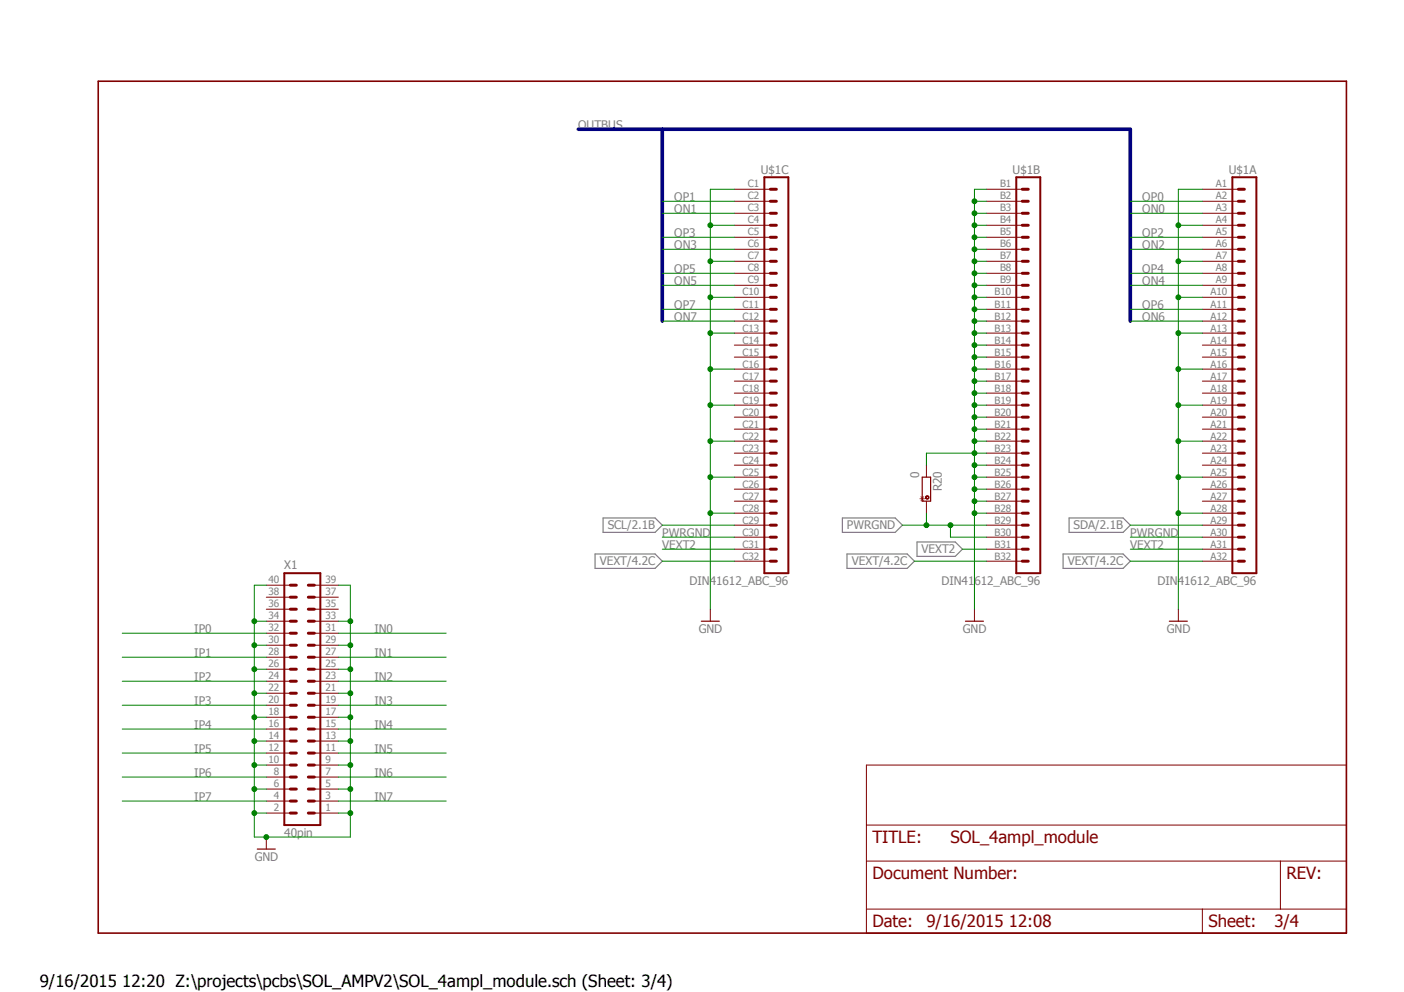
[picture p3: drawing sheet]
<svg xmlns="http://www.w3.org/2000/svg" width="297mm" height="210mm" viewBox="0 0 297 210" stroke-linecap="round" stroke-linejoin="round" font-family="sans-serif">
<path d="M20.3 16.8l264.9 181.2M285.2 16.8l-264.9 181.2" fill="none" stroke="#fff" stroke-width=".21"/>
<path d="M125.9 117.2h12.7l1.5 1.5-1.5 1.6h-12.7zM127.6 109.6h11l1.5 1.5-1.5 1.5h-11zM178.2 109.6h11.2l1.5 1.5-1.5 1.5h-11.2zM179.2 117.2h12.7l1.6 1.5-1.6 1.6h-12.7zM194 114.7h8.1l1.5 1.5-1.5 1.5h-8.1zM224.9 117.2h12.7l1.5 1.5-1.5 1.6h-12.7zM226.2 109.6h11.4l1.5 1.5-1.5 1.5h-11.4z" fill="none" stroke="#808080" stroke-width=".25"/>
<path d="M161.7 37.5h5.1v83.8h-5.1zM215 37.5h5.1v83.8h-5.1zM260.7 37.5h5.1v83.8h-5.1zM60.2 121.3h7.6v53.3h-7.6z" fill="none" stroke="#800000" stroke-width=".42"/>
<g fill="none" stroke="#800000" stroke-width=".63">
<path d="M163 57.8h1.2M163 55.3h1.2M163 52.7h1.2M163 50.2h1.2M163 47.7h1.2M163 45.1h1.2M163 42.6h1.2M163 40h1.2M216.3 57.8h1.2M216.3 55.3h1.2M216.3 52.7h1.2M216.3 50.2h1.2"/>
<path d="M216.3 47.7h1.2M216.3 45.1h1.2M216.3 42.6h1.2M216.3 40h1.2M262 57.8h1.3M262 55.3h1.3M262 52.7h1.3M262 50.2h1.3M262 47.7h1.3M262 45.1h1.3M262 42.6h1.3M262 40h1.3"/>
<path d="M163 78.1h1.2M163 75.6h1.2M163 73h1.2M163 70.5h1.2M163 67.9h1.2M163 65.4h1.2M163 62.9h1.2M163 60.4h1.2M216.3 78.1h1.2M216.3 75.6h1.2M216.3 73h1.2M216.3 70.5h1.2"/>
<path d="M216.3 67.9h1.2M216.3 65.4h1.2M216.3 62.9h1.2M216.3 60.4h1.2M262 78.1h1.3M262 75.6h1.3M262 73h1.3M262 70.5h1.3M262 67.9h1.3M262 65.4h1.3M262 62.9h1.3M262 60.4h1.3"/>
<path d="M163 98.4h1.2M163 95.9h1.2M163 93.3h1.2M163 90.8h1.2M163 88.3h1.2M163 85.7h1.2M163 83.2h1.2M163 80.6h1.2M216.3 98.4h1.2M216.3 95.9h1.2M216.3 93.3h1.2M216.3 90.8h1.2"/>
<path d="M216.3 88.3h1.2M216.3 85.7h1.2M216.3 83.2h1.2M216.3 80.6h1.2M262 98.4h1.3M262 95.9h1.3M262 93.3h1.3M262 90.8h1.3M262 88.3h1.3M262 85.7h1.3M262 83.2h1.3M262 80.6h1.3"/>
<path d="M163 118.7h1.2M163 116.2h1.2M163 113.7h1.2M163 111.1h1.2M163 108.6h1.2M163 106h1.2M163 103.5h1.2M163 101h1.2M216.3 118.7h1.2M216.3 116.2h1.2M216.3 113.7h1.2M216.3 111.1h1.2"/>
<path d="M216.3 108.6h1.2M216.3 106h1.2M216.3 103.5h1.2M216.3 101h1.2M262 118.7h1.3M262 116.2h1.3M262 113.7h1.3M262 111.1h1.3M262 108.6h1.3M262 106h1.3M262 103.5h1.3M262 101h1.3"/>
<path d="M61.4 139.1h1.3M61.4 136.5h1.3M61.4 134h1.3M61.4 131.4h1.3M61.4 128.9h1.3M61.4 126.4h1.3M61.4 123.8h1.3M65.2 139.1h1.3M65.2 136.5h1.3M65.2 134h1.3M65.2 131.4h1.3M65.2 128.9h1.3"/>
<path d="M65.2 126.4h1.3M65.2 123.8h1.3M61.4 159.3h1.3M61.4 156.8h1.3M61.4 154.3h1.3M61.4 151.8h1.3M61.4 149.2h1.3M61.4 146.7h1.3M61.4 144.1h1.3M61.4 141.6h1.3M65.2 159.3h1.3M65.2 156.8h1.3"/>
<path d="M65.2 154.3h1.3M65.2 151.8h1.3M65.2 149.2h1.3M65.2 146.7h1.3M65.2 144.1h1.3M65.2 141.6h1.3M61.4 161.9h1.3M61.4 164.4h1.3M61.4 167h1.3M61.4 169.5h1.3M61.4 172h1.3M65.2 161.9h1.3"/>
<path d="M65.2 164.4h1.3M65.2 167h1.3M65.2 169.5h1.3M65.2 172h1.3"/>
</g>
<g fill="none" stroke="#800000" stroke-width=".21">
<path d="M155.4 40h7.6M155.4 42.6h7.6M155.4 45.1h7.6M155.4 47.7h7.6M155.4 50.2h7.6M155.4 52.7h7.6M155.4 55.3h7.6M155.4 57.8h7.6M208.7 40h7.6M208.7 42.6h7.6M208.7 45.1h7.6M208.7 47.7h7.6"/>
<path d="M208.7 50.2h7.6M208.7 52.7h7.6M208.7 55.3h7.6M208.7 57.8h7.6M254.4 40h7.6M254.4 42.6h7.6M254.4 45.1h7.6M254.4 47.7h7.6M254.4 50.2h7.6M254.4 52.7h7.6M254.4 55.3h7.6M254.4 57.8h7.6"/>
<path d="M155.4 60.4h7.6M155.4 62.9h7.6M155.4 65.4h7.6M155.4 67.9h7.6M155.4 70.5h7.6M155.4 73h7.6M155.4 75.6h7.6M155.4 78.1h7.6M208.7 60.4h7.6M208.7 62.9h7.6M208.7 65.4h7.6M208.7 67.9h7.6"/>
<path d="M208.7 70.5h7.6M208.7 73h7.6M208.7 75.6h7.6M208.7 78.1h7.6M254.4 60.4h7.6M254.4 62.9h7.6M254.4 65.4h7.6M254.4 67.9h7.6M254.4 70.5h7.6M254.4 73h7.6M254.4 75.6h7.6M254.4 78.1h7.6"/>
<path d="M155.4 80.6h7.6M155.4 83.2h7.6M155.4 85.7h7.6M155.4 88.3h7.6M155.4 90.8h7.6M155.4 93.3h7.6M155.4 95.9h7.6M155.4 98.4h7.6M208.7 80.6h7.6M208.7 83.2h7.6M208.7 85.7h7.6M208.7 88.3h7.6"/>
<path d="M208.7 90.8h7.6M208.7 93.3h7.6M208.7 95.9h7.6M208.7 98.4h7.6M254.4 80.6h7.6M254.4 83.2h7.6M254.4 85.7h7.6M254.4 88.3h7.6M254.4 90.8h7.6M254.4 93.3h7.6M254.4 95.9h7.6M254.4 98.4h7.6"/>
<path d="M155.4 101h7.6M155.4 103.5h7.6M155.4 106h7.6M155.4 108.6h7.6M155.4 111.1h7.6M155.4 113.7h7.6M155.4 116.2h7.6M155.4 118.7h7.6M208.7 101h7.6M208.7 103.5h7.6M208.7 106h7.6M208.7 108.6h7.6"/>
<path d="M208.7 111.1h7.6M208.7 113.7h7.6M208.7 116.2h7.6M208.7 118.7h7.6M254.4 101h7.6M254.4 103.5h7.6M254.4 106h7.6M254.4 108.6h7.6M254.4 111.1h7.6M254.4 113.7h7.6M254.4 116.2h7.6M254.4 118.7h7.6"/>
<path d="M56.3 139.1h5.1M56.3 136.5h5.1M56.3 134h5.1M56.3 131.4h5.1M56.3 128.9h5.1M56.3 126.4h5.1M56.3 123.8h5.1M66.5 139.1h5.1M66.5 136.5h5.1M66.5 134h5.1M66.5 131.4h5.1M66.5 128.9h5.1"/>
<path d="M66.5 126.4h5.1M66.5 123.8h5.1M150.3 128.9v2.5M206.2 128.9v2.5M249.3 128.9v2.5M56.3 159.3h5.1M56.3 156.8h5.1M56.3 154.3h5.1M56.3 151.8h5.1M56.3 149.2h5.1M56.3 146.7h5.1M56.3 144.1h5.1"/>
<path d="M56.3 141.6h5.1M66.5 159.3h5.1M66.5 156.8h5.1M66.5 154.3h5.1M66.5 151.8h5.1M66.5 149.2h5.1M66.5 146.7h5.1M66.5 144.1h5.1M66.5 141.6h5.1M56.3 172h5.1M56.3 169.5h5.1M56.3 167h5.1"/>
<path d="M56.3 164.4h5.1M56.3 161.9h5.1M56.3 177.1v2.6M66.5 172h5.1M66.5 169.5h5.1M66.5 167h5.1M66.5 164.4h5.1M66.5 161.9h5.1M183.3 161.9h101.6v35.5h-101.6zM183.3 174.6h101.6M183.3 182.2h101.6M183.3 192.4h101.6"/>
<path d="M254.4 192.4v5M270.9 182.2v10.2"/>
</g>
<path d="M20.8 17.2h264.1v180.2h-264.1z" fill="none" stroke="#800000" stroke-width=".34"/>
<path d="M195.1 101h1.8v5h-1.8zM148.4 131.4h3.8M204.3 131.4h3.8M247.4 131.4h3.8M54.4 179.7h3.8" fill="none" stroke="#800000" stroke-width=".25"/>
<path d="M195.9 105l.1-.1 .5 .1v.5l-.5 .1-.2-.3 .3-.3 .3 .1v.3l-.3 .1-.3-.2z" fill-rule="evenodd" fill="#800000"/>
<path d="M196 98.4v2.6M195.9 105l.1-.1 .5 .1v.5l-.5 .1-.2-.3 .3-.3 .3 .1v.3l-.3 .1-.3-.2zM196 106v2.6" fill="none" stroke="#800000" stroke-width=".21"/>
<path d="M122.3 27.3h116.8v40.6M140.1 27.3v40.6" fill="none" stroke="#000080" stroke-width=".76"/>
<path d="M53.8 172h2.5" fill="none" stroke="#008000" stroke-width=".21"/>
<circle cx="53.8" cy="172" r=".51" fill="#008000"/>
<g fill="none" stroke="#008000" stroke-width=".21">
<path d="M56.3 123.8h-2.5v53.3h20.3v-53.3h-2.5M53.8 167h2.5"/>
<circle cx="53.8" cy="172" r=".51"/>
</g>
<circle cx="53.8" cy="167" r=".51" fill="#008000"/>
<g fill="none" stroke="#008000" stroke-width=".21">
<path d="M53.8 161.9h2.5"/>
<circle cx="53.8" cy="167" r=".51"/>
</g>
<circle cx="53.8" cy="161.9" r=".51" fill="#008000"/>
<g fill="none" stroke="#008000" stroke-width=".21">
<path d="M53.8 156.8h2.5"/>
<circle cx="53.8" cy="161.9" r=".51"/>
</g>
<circle cx="53.8" cy="156.8" r=".51" fill="#008000"/>
<g fill="none" stroke="#008000" stroke-width=".21">
<path d="M53.8 151.8h2.5"/>
<circle cx="53.8" cy="156.8" r=".51"/>
</g>
<circle cx="53.8" cy="151.8" r=".51" fill="#008000"/>
<g fill="none" stroke="#008000" stroke-width=".21">
<path d="M53.8 146.7h2.5"/>
<circle cx="53.8" cy="151.8" r=".51"/>
</g>
<circle cx="53.8" cy="146.7" r=".51" fill="#008000"/>
<g fill="none" stroke="#008000" stroke-width=".21">
<path d="M53.8 141.6h2.5"/>
<circle cx="53.8" cy="146.7" r=".51"/>
</g>
<circle cx="53.8" cy="141.6" r=".51" fill="#008000"/>
<g fill="none" stroke="#008000" stroke-width=".21">
<path d="M53.8 136.5h2.5"/>
<circle cx="53.8" cy="141.6" r=".51"/>
</g>
<circle cx="53.8" cy="136.5" r=".51" fill="#008000"/>
<g fill="none" stroke="#008000" stroke-width=".21">
<path d="M53.8 131.4h2.5"/>
<circle cx="53.8" cy="136.5" r=".51"/>
</g>
<circle cx="53.8" cy="131.4" r=".51" fill="#008000"/>
<g fill="none" stroke="#008000" stroke-width=".21">
<path d="M71.6 131.4h2.5"/>
<circle cx="53.8" cy="131.4" r=".51"/>
</g>
<circle cx="74.1" cy="131.4" r=".51" fill="#008000"/>
<g fill="none" stroke="#008000" stroke-width=".21">
<path d="M71.6 136.5h2.5"/>
<circle cx="74.1" cy="131.4" r=".51"/>
</g>
<circle cx="74.1" cy="136.5" r=".51" fill="#008000"/>
<g fill="none" stroke="#008000" stroke-width=".21">
<path d="M71.6 141.6h2.5"/>
<circle cx="74.1" cy="136.5" r=".51"/>
</g>
<circle cx="74.1" cy="141.6" r=".51" fill="#008000"/>
<g fill="none" stroke="#008000" stroke-width=".21">
<path d="M71.6 146.7h2.5"/>
<circle cx="74.1" cy="141.6" r=".51"/>
</g>
<circle cx="74.1" cy="146.7" r=".51" fill="#008000"/>
<g fill="none" stroke="#008000" stroke-width=".21">
<path d="M71.6 151.8h2.5"/>
<circle cx="74.1" cy="146.7" r=".51"/>
</g>
<circle cx="74.1" cy="151.8" r=".51" fill="#008000"/>
<g fill="none" stroke="#008000" stroke-width=".21">
<path d="M71.6 156.8h2.5"/>
<circle cx="74.1" cy="151.8" r=".51"/>
</g>
<circle cx="74.1" cy="156.8" r=".51" fill="#008000"/>
<g fill="none" stroke="#008000" stroke-width=".21">
<path d="M71.6 161.9h2.5"/>
<circle cx="74.1" cy="156.8" r=".51"/>
</g>
<circle cx="74.1" cy="161.9" r=".51" fill="#008000"/>
<g fill="none" stroke="#008000" stroke-width=".21">
<path d="M71.6 167h2.5"/>
<circle cx="74.1" cy="161.9" r=".51"/>
</g>
<circle cx="74.1" cy="167" r=".51" fill="#008000"/>
<g fill="none" stroke="#008000" stroke-width=".21">
<path d="M71.6 172h2.5"/>
<circle cx="74.1" cy="167" r=".51"/>
</g>
<circle cx="74.1" cy="172" r=".51" fill="#008000"/>
<circle cx="74.1" cy="172" r=".51" fill="none" stroke="#008000" stroke-width=".21"/>
<circle cx="56.3" cy="177.1" r=".51" fill="#008000"/>
<g fill="none" stroke="#008000" stroke-width=".21">
<path d="M208.7 40h-2.5v88.9M206.2 108.6h2.5"/>
<circle cx="56.3" cy="177.1" r=".51"/>
</g>
<circle cx="206.2" cy="108.6" r=".51" fill="#008000"/>
<g fill="none" stroke="#008000" stroke-width=".21">
<path d="M206.2 106h2.5"/>
<circle cx="206.2" cy="108.6" r=".51"/>
</g>
<circle cx="206.2" cy="106" r=".51" fill="#008000"/>
<g fill="none" stroke="#008000" stroke-width=".21">
<path d="M206.2 103.5h2.5"/>
<circle cx="206.2" cy="106" r=".51"/>
</g>
<circle cx="206.2" cy="103.5" r=".51" fill="#008000"/>
<g fill="none" stroke="#008000" stroke-width=".21">
<path d="M206.2 42.6h2.5"/>
<circle cx="206.2" cy="103.5" r=".51"/>
</g>
<circle cx="206.2" cy="42.6" r=".51" fill="#008000"/>
<g fill="none" stroke="#008000" stroke-width=".21">
<path d="M206.2 45.1h2.5"/>
<circle cx="206.2" cy="42.6" r=".51"/>
</g>
<circle cx="206.2" cy="45.1" r=".51" fill="#008000"/>
<g fill="none" stroke="#008000" stroke-width=".21">
<path d="M206.2 47.7h2.5"/>
<circle cx="206.2" cy="45.1" r=".51"/>
</g>
<circle cx="206.2" cy="47.7" r=".51" fill="#008000"/>
<g fill="none" stroke="#008000" stroke-width=".21">
<path d="M206.2 50.2h2.5"/>
<circle cx="206.2" cy="47.7" r=".51"/>
</g>
<circle cx="206.2" cy="50.2" r=".51" fill="#008000"/>
<g fill="none" stroke="#008000" stroke-width=".21">
<path d="M206.2 52.7h2.5"/>
<circle cx="206.2" cy="50.2" r=".51"/>
</g>
<circle cx="206.2" cy="52.7" r=".51" fill="#008000"/>
<g fill="none" stroke="#008000" stroke-width=".21">
<path d="M206.2 55.3h2.5"/>
<circle cx="206.2" cy="52.7" r=".51"/>
</g>
<circle cx="206.2" cy="55.3" r=".51" fill="#008000"/>
<g fill="none" stroke="#008000" stroke-width=".21">
<path d="M206.2 57.8h2.5"/>
<circle cx="206.2" cy="55.3" r=".51"/>
</g>
<circle cx="206.2" cy="57.8" r=".51" fill="#008000"/>
<g fill="none" stroke="#008000" stroke-width=".21">
<path d="M206.2 60.4h2.5"/>
<circle cx="206.2" cy="57.8" r=".51"/>
</g>
<circle cx="206.2" cy="60.4" r=".51" fill="#008000"/>
<g fill="none" stroke="#008000" stroke-width=".21">
<path d="M206.2 62.9h2.5"/>
<circle cx="206.2" cy="60.4" r=".51"/>
</g>
<circle cx="206.2" cy="62.9" r=".51" fill="#008000"/>
<g fill="none" stroke="#008000" stroke-width=".21">
<path d="M206.2 65.4h2.5"/>
<circle cx="206.2" cy="62.9" r=".51"/>
</g>
<circle cx="206.2" cy="65.4" r=".51" fill="#008000"/>
<g fill="none" stroke="#008000" stroke-width=".21">
<path d="M206.2 67.9h2.5"/>
<circle cx="206.2" cy="65.4" r=".51"/>
</g>
<circle cx="206.2" cy="67.9" r=".51" fill="#008000"/>
<g fill="none" stroke="#008000" stroke-width=".21">
<path d="M206.2 70.5h2.5"/>
<circle cx="206.2" cy="67.9" r=".51"/>
</g>
<circle cx="206.2" cy="70.5" r=".51" fill="#008000"/>
<g fill="none" stroke="#008000" stroke-width=".21">
<path d="M206.2 73h2.5"/>
<circle cx="206.2" cy="70.5" r=".51"/>
</g>
<circle cx="206.2" cy="73" r=".51" fill="#008000"/>
<g fill="none" stroke="#008000" stroke-width=".21">
<path d="M206.2 75.6h2.5"/>
<circle cx="206.2" cy="73" r=".51"/>
</g>
<circle cx="206.2" cy="75.6" r=".51" fill="#008000"/>
<g fill="none" stroke="#008000" stroke-width=".21">
<path d="M206.2 78.1h2.5"/>
<circle cx="206.2" cy="75.6" r=".51"/>
</g>
<circle cx="206.2" cy="78.1" r=".51" fill="#008000"/>
<g fill="none" stroke="#008000" stroke-width=".21">
<path d="M206.2 80.6h2.5"/>
<circle cx="206.2" cy="78.1" r=".51"/>
</g>
<circle cx="206.2" cy="80.6" r=".51" fill="#008000"/>
<g fill="none" stroke="#008000" stroke-width=".21">
<path d="M206.2 83.2h2.5"/>
<circle cx="206.2" cy="80.6" r=".51"/>
</g>
<circle cx="206.2" cy="83.2" r=".51" fill="#008000"/>
<g fill="none" stroke="#008000" stroke-width=".21">
<path d="M206.2 85.7h2.5"/>
<circle cx="206.2" cy="83.2" r=".51"/>
</g>
<circle cx="206.2" cy="85.7" r=".51" fill="#008000"/>
<g fill="none" stroke="#008000" stroke-width=".21">
<path d="M206.2 88.3h2.5"/>
<circle cx="206.2" cy="85.7" r=".51"/>
</g>
<circle cx="206.2" cy="88.3" r=".51" fill="#008000"/>
<g fill="none" stroke="#008000" stroke-width=".21">
<path d="M206.2 90.8h2.5"/>
<circle cx="206.2" cy="88.3" r=".51"/>
</g>
<circle cx="206.2" cy="90.8" r=".51" fill="#008000"/>
<g fill="none" stroke="#008000" stroke-width=".21">
<path d="M206.2 93.3h2.5"/>
<circle cx="206.2" cy="90.8" r=".51"/>
</g>
<circle cx="206.2" cy="93.3" r=".51" fill="#008000"/>
<g fill="none" stroke="#008000" stroke-width=".21">
<path d="M206.2 95.9h2.5"/>
<circle cx="206.2" cy="93.3" r=".51"/>
</g>
<circle cx="206.2" cy="95.9" r=".51" fill="#008000"/>
<g fill="none" stroke="#008000" stroke-width=".21">
<path d="M206.2 98.4h2.5"/>
<circle cx="206.2" cy="95.9" r=".51"/>
</g>
<circle cx="206.2" cy="98.4" r=".51" fill="#008000"/>
<g fill="none" stroke="#008000" stroke-width=".21">
<path d="M206.2 101h2.5"/>
<circle cx="206.2" cy="98.4" r=".51"/>
</g>
<circle cx="206.2" cy="101" r=".51" fill="#008000"/>
<g fill="none" stroke="#008000" stroke-width=".21">
<path d="M150.3 47.7h5.1M155.4 40h-5.1v88.9M206.2 95.9h-10.2v2.5"/>
<circle cx="206.2" cy="101" r=".51"/>
</g>
<circle cx="150.3" cy="47.7" r=".51" fill="#008000"/>
<g fill="none" stroke="#008000" stroke-width=".21">
<path d="M150.3 55.3h5.1"/>
<circle cx="150.3" cy="47.7" r=".51"/>
</g>
<circle cx="150.3" cy="55.3" r=".51" fill="#008000"/>
<g fill="none" stroke="#008000" stroke-width=".21">
<path d="M150.3 62.9h5.1"/>
<circle cx="150.3" cy="55.3" r=".51"/>
</g>
<circle cx="150.3" cy="62.9" r=".51" fill="#008000"/>
<g fill="none" stroke="#008000" stroke-width=".21">
<path d="M150.3 70.5h5.1"/>
<circle cx="150.3" cy="62.9" r=".51"/>
</g>
<circle cx="150.3" cy="70.5" r=".51" fill="#008000"/>
<g fill="none" stroke="#008000" stroke-width=".21">
<path d="M150.3 78.1h5.1"/>
<circle cx="150.3" cy="70.5" r=".51"/>
</g>
<circle cx="150.3" cy="78.1" r=".51" fill="#008000"/>
<g fill="none" stroke="#008000" stroke-width=".21">
<path d="M150.3 85.7h5.1"/>
<circle cx="150.3" cy="78.1" r=".51"/>
</g>
<circle cx="150.3" cy="85.7" r=".51" fill="#008000"/>
<g fill="none" stroke="#008000" stroke-width=".21">
<path d="M150.3 93.3h5.1"/>
<circle cx="150.3" cy="85.7" r=".51"/>
</g>
<circle cx="150.3" cy="93.3" r=".51" fill="#008000"/>
<g fill="none" stroke="#008000" stroke-width=".21">
<path d="M150.3 101h5.1"/>
<circle cx="150.3" cy="93.3" r=".51"/>
</g>
<circle cx="150.3" cy="101" r=".51" fill="#008000"/>
<g fill="none" stroke="#008000" stroke-width=".21">
<path d="M150.3 108.6h5.1"/>
<circle cx="150.3" cy="101" r=".51"/>
</g>
<circle cx="150.3" cy="108.6" r=".51" fill="#008000"/>
<g fill="none" stroke="#008000" stroke-width=".21">
<path d="M249.3 47.7h5.1M254.4 40h-5.1v88.9"/>
<circle cx="150.3" cy="108.6" r=".51"/>
</g>
<circle cx="249.3" cy="47.7" r=".51" fill="#008000"/>
<g fill="none" stroke="#008000" stroke-width=".21">
<path d="M249.3 55.3h5.1"/>
<circle cx="249.3" cy="47.7" r=".51"/>
</g>
<circle cx="249.3" cy="55.3" r=".51" fill="#008000"/>
<g fill="none" stroke="#008000" stroke-width=".21">
<path d="M249.3 62.9h5.1"/>
<circle cx="249.3" cy="55.3" r=".51"/>
</g>
<circle cx="249.3" cy="62.9" r=".51" fill="#008000"/>
<g fill="none" stroke="#008000" stroke-width=".21">
<path d="M249.3 70.5h5.1"/>
<circle cx="249.3" cy="62.9" r=".51"/>
</g>
<circle cx="249.3" cy="70.5" r=".51" fill="#008000"/>
<g fill="none" stroke="#008000" stroke-width=".21">
<path d="M249.3 78.1h5.1"/>
<circle cx="249.3" cy="70.5" r=".51"/>
</g>
<circle cx="249.3" cy="78.1" r=".51" fill="#008000"/>
<g fill="none" stroke="#008000" stroke-width=".21">
<path d="M249.3 85.7h5.1"/>
<circle cx="249.3" cy="78.1" r=".51"/>
</g>
<circle cx="249.3" cy="85.7" r=".51" fill="#008000"/>
<g fill="none" stroke="#008000" stroke-width=".21">
<path d="M249.3 93.3h5.1"/>
<circle cx="249.3" cy="85.7" r=".51"/>
</g>
<circle cx="249.3" cy="93.3" r=".51" fill="#008000"/>
<g fill="none" stroke="#008000" stroke-width=".21">
<path d="M249.3 101h5.1"/>
<circle cx="249.3" cy="93.3" r=".51"/>
</g>
<circle cx="249.3" cy="101" r=".51" fill="#008000"/>
<g fill="none" stroke="#008000" stroke-width=".21">
<path d="M249.3 108.6h5.1"/>
<circle cx="249.3" cy="101" r=".51"/>
</g>
<circle cx="249.3" cy="108.6" r=".51" fill="#008000"/>
<g fill="none" stroke="#008000" stroke-width=".21">
<path d="M140.1 113.7h15.3M196 111.1h12.7M201.1 111.1v2.6h7.6M239.1 113.7h15.3M25.9 134h30.4M25.9 139.1h30.4M71.6 134h22.8M71.6 139.1h22.8M25.9 144.1h30.4M25.9 149.2h30.4M25.9 154.3h30.4M25.9 159.3h30.4"/>
<path d="M71.6 144.1h22.8M71.6 149.2h22.8M71.6 154.3h22.8M71.6 159.3h22.8M25.9 164.4h30.4M25.9 169.5h30.4M71.6 164.4h22.8M71.6 169.5h22.8"/>
<circle cx="249.3" cy="108.6" r=".51"/>
</g>
<circle cx="201.1" cy="111.1" r=".51" fill="#008000"/>
<g fill="none" stroke="#008000" stroke-width=".21">
<path d="M196 108.6v2.5h-5.1"/>
<circle cx="201.1" cy="111.1" r=".51"/>
</g>
<circle cx="196" cy="111.1" r=".51" fill="#008000"/>
<g fill="none" stroke="#008000" stroke-width=".21">
<path d="M140.1 42.6h15.3M140.1 45.1h15.3M140.1 50.2h15.3M140.1 52.7h15.3M140.1 57.8h15.3M239.1 42.6h15.3M239.1 45.1h15.3M239.1 50.2h15.3M239.1 52.7h15.3M239.1 57.8h15.3M140.1 60.4h15.3M140.1 65.4h15.3"/>
<path d="M140.1 67.9h15.3M239.1 60.4h15.3M239.1 65.4h15.3M239.1 67.9h15.3M140.1 116.2h15.3M140.1 118.7h15.3M140.1 111.1h15.3M193.5 118.7h15.2M203.6 116.2h5.1M239.1 116.2h15.3M239.1 118.7h15.3M239.1 111.1h15.3"/>
<circle cx="196" cy="111.1" r=".51"/>
</g>
<g font-size="3.6" fill="#800000">
<text x="184.6" y="178.4">TITLE:</text>
<text x="201.1" y="178.4">SOL_4ampl_module</text>
<text x="184.6" y="186">Document Number:</text>
<text x="272.2" y="186">REV:</text>
<text x="184.6" y="196.2">Date:</text>
<text x="196" y="196.2">9/16/2015 12:08</text>
<text x="255.6" y="196.2">Sheet:</text>
<text x="269.6" y="196.2">3/4</text>
</g>
<text font-size="3.6" x="8.4" y="208.9">9/16/2015 12:20 Z:\projects\pcbs\SOL_AMPV2\SOL_4ampl_module.sch (Sheet: 3/4)</text>
<g font-size="2.5" fill="#808080">
<text x="122.3" y="27.3">OUTBUS</text>
<text x="160.9" y="36.7">U$1C</text>
<text x="214.2" y="36.7">U$1B</text>
<text x="260" y="36.7">U$1A</text>
<text x="142.7" y="42.6">OP1</text>
<text x="142.7" y="45.1">ON1</text>
<text x="241.7" y="42.6">OP0</text>
<text x="241.7" y="45.1">ON0</text>
<text x="142.7" y="50.2">OP3</text>
<text x="142.7" y="52.7">ON3</text>
<text x="241.7" y="50.2">OP2</text>
<text x="241.7" y="52.7">ON2</text>
<text x="142.7" y="57.8">OP5</text>
<text x="241.7" y="57.8">OP4</text>
<text x="142.7" y="60.4">ON5</text>
<text x="142.7" y="65.4">OP7</text>
<text x="241.7" y="60.4">ON4</text>
<text x="241.7" y="65.4">OP6</text>
<text x="142.7" y="68">ON7</text>
<text x="241.7" y="68">ON6</text>
<text x="194.5" y="101" transform="rotate(-90 194.5 101)">0</text>
<text x="199.3" y="104" transform="rotate(-90 199.3 104)">R20</text>
<text x="128.6" y="112">SCL/2.1B</text>
<text x="140.1" y="113.7">PWRGND</text>
<text x="179.2" y="112">PWRGND</text>
<text x="227.1" y="112">SDA/2.1B</text>
<text x="239.1" y="113.7">PWRGND</text>
<text x="126.9" y="119.6">VEXT/4.2C</text>
<text x="140.1" y="116.2">VEXT2</text>
<text x="180.3" y="119.6">VEXT/4.2C</text>
<text x="195" y="117.1">VEXT2</text>
<text x="225.9" y="119.6">VEXT/4.2C</text>
<text x="239.1" y="116.2">VEXT2</text>
<text x="60.2" y="120.4">X1</text>
<text x="145.9" y="123.8">DIN41612_ABC_96</text>
<text x="199.2" y="123.8">DIN41612_ABC_96</text>
<text x="244.9" y="123.8">DIN41612_ABC_96</text>
<text x="41.1" y="134">IP0</text>
<text x="79.2" y="134">IN0</text>
<text x="147.8" y="134">GND</text>
<text x="203.7" y="134">GND</text>
<text x="246.8" y="134">GND</text>
<text x="41.1" y="139.1">IP1</text>
<text x="79.2" y="139.1">IN1</text>
<text x="41.1" y="144.1">IP2</text>
<text x="41.1" y="149.2">IP3</text>
<text x="79.2" y="149.2">IN3</text>
<text x="79.2" y="144.1">IN2</text>
<text x="41.1" y="154.3">IP4</text>
<text x="79.2" y="154.3">IN4</text>
<text x="41.1" y="159.3">IP5</text>
<text x="79.2" y="159.3">IN5</text>
<text x="41.1" y="164.4">IP6</text>
<text x="79.2" y="164.4">IN6</text>
<text x="41.1" y="169.5">IP7</text>
<text x="79.2" y="169.5">IN7</text>
<text x="60.2" y="177.1">40pin</text>
<text x="53.9" y="182.2">GND</text>
</g>
<text font-size="2.5" fill="#800000" x="196.5" y="106.1" transform="rotate(-90 196.5 106.1)">*</text>
<g font-size="2.1" fill="#808080">
<text x="158.2" y="39.7">C1</text>
<text x="211.6" y="39.7">B1</text>
<text x="257.3" y="39.7">A1</text>
<text x="158.2" y="42.2">C2</text>
<text x="158.2" y="44.7">C3</text>
<text x="158.2" y="47.3">C4</text>
<text x="211.6" y="42.2">B2</text>
<text x="211.6" y="44.7">B3</text>
<text x="211.6" y="47.3">B4</text>
<text x="257.3" y="42.2">A2</text>
<text x="257.3" y="44.7">A3</text>
<text x="257.3" y="47.3">A4</text>
<text x="158.2" y="49.8">C5</text>
<text x="158.2" y="52.4">C6</text>
<text x="211.6" y="49.8">B5</text>
<text x="211.6" y="52.4">B6</text>
<text x="257.3" y="49.8">A5</text>
<text x="257.3" y="52.4">A6</text>
<text x="158.2" y="54.9">C7</text>
<text x="158.2" y="57.4">C8</text>
<text x="158.2" y="60">C9</text>
<text x="211.6" y="54.9">B7</text>
<text x="211.6" y="57.4">B8</text>
<text x="211.6" y="60">B9</text>
<text x="257.3" y="54.9">A7</text>
<text x="257.3" y="57.4">A8</text>
<text x="257.3" y="60">A9</text>
<text x="157.1" y="62.5">C10</text>
<text x="157.1" y="65.1">C11</text>
<text x="210.4" y="62.5">B10</text>
<text x="210.4" y="65.1">B11</text>
<text x="256.1" y="62.5">A10</text>
<text x="256.1" y="65.1">A11</text>
<text x="157.1" y="67.6">C12</text>
<text x="157.1" y="70.1">C13</text>
<text x="210.4" y="67.6">B12</text>
<text x="210.4" y="70.1">B13</text>
<text x="256.1" y="67.6">A12</text>
<text x="256.1" y="70.1">A13</text>
<text x="157.1" y="72.7">C14</text>
<text x="157.1" y="75.2">C15</text>
<text x="157.1" y="77.8">C16</text>
<text x="210.4" y="72.7">B14</text>
<text x="210.4" y="75.2">B15</text>
<text x="210.4" y="77.8">B16</text>
<text x="256.1" y="72.7">A14</text>
<text x="256.1" y="75.2">A15</text>
<text x="256.1" y="77.8">A16</text>
<text x="157.1" y="80.3">C17</text>
<text x="157.1" y="82.8">C18</text>
<text x="210.4" y="80.3">B17</text>
<text x="210.4" y="82.8">B18</text>
<text x="256.1" y="80.3">A17</text>
<text x="256.1" y="82.8">A18</text>
<text x="157.1" y="85.4">C19</text>
<text x="157.1" y="87.9">C20</text>
<text x="210.4" y="85.4">B19</text>
<text x="210.4" y="87.9">B20</text>
<text x="256.1" y="85.4">A19</text>
<text x="256.1" y="87.9">A20</text>
<text x="157.1" y="90.5">C21</text>
<text x="157.1" y="93">C22</text>
<text x="157.1" y="95.5">C23</text>
<text x="210.4" y="90.5">B21</text>
<text x="210.4" y="93">B22</text>
<text x="210.4" y="95.5">B23</text>
<text x="256.1" y="90.5">A21</text>
<text x="256.1" y="93">A22</text>
<text x="256.1" y="95.5">A23</text>
<text x="157.1" y="98.1">C24</text>
<text x="157.1" y="100.6">C25</text>
<text x="210.4" y="98.1">B24</text>
<text x="210.4" y="100.6">B25</text>
<text x="256.1" y="98.1">A24</text>
<text x="256.1" y="100.6">A25</text>
<text x="157.1" y="103.2">C26</text>
<text x="157.1" y="105.7">C27</text>
<text x="210.4" y="103.2">B26</text>
<text x="210.4" y="105.7">B27</text>
<text x="256.1" y="103.2">A26</text>
<text x="256.1" y="105.7">A27</text>
<text x="157.1" y="108.2">C28</text>
<text x="157.1" y="110.8">C29</text>
<text x="157.1" y="113.3">C30</text>
<text x="210.4" y="108.2">B28</text>
<text x="210.4" y="110.8">B29</text>
<text x="210.4" y="113.3">B30</text>
<text x="256.1" y="108.2">A28</text>
<text x="256.1" y="110.8">A29</text>
<text x="256.1" y="113.3">A30</text>
<text x="157.1" y="115.9">C31</text>
<text x="157.1" y="118.4">C32</text>
<text x="210.4" y="115.9">B31</text>
<text x="210.4" y="118.4">B32</text>
<text x="256.1" y="115.9">A31</text>
<text x="256.1" y="118.4">A32</text>
<text x="56.8" y="126">38</text>
<text x="56.8" y="123.4">40</text>
<text x="68.8" y="126">37</text>
<text x="68.8" y="123.4">39</text>
<text x="56.8" y="131.1">34</text>
<text x="56.8" y="128.5">36</text>
<text x="68.8" y="131.1">33</text>
<text x="68.8" y="128.5">35</text>
<text x="56.8" y="136.1">30</text>
<text x="56.8" y="133.6">32</text>
<text x="68.8" y="136.1">29</text>
<text x="68.8" y="133.6">31</text>
<text x="56.8" y="143.8">24</text>
<text x="56.8" y="141.2">26</text>
<text x="56.8" y="138.7">28</text>
<text x="68.8" y="143.8">23</text>
<text x="68.8" y="141.2">25</text>
<text x="68.8" y="138.7">27</text>
<text x="56.8" y="148.8">20</text>
<text x="56.8" y="146.3">22</text>
<text x="68.8" y="148.8">19</text>
<text x="68.8" y="146.3">21</text>
<text x="56.8" y="153.9">16</text>
<text x="56.8" y="151.4">18</text>
<text x="68.8" y="153.9">15</text>
<text x="68.8" y="151.4">17</text>
<text x="56.8" y="161.5">10</text>
<text x="56.8" y="159">12</text>
<text x="56.8" y="156.5">14</text>
<text x="68.8" y="161.5">9</text>
<text x="68.8" y="159">11</text>
<text x="68.8" y="156.5">13</text>
<text x="58" y="166.6">6</text>
<text x="58" y="164.1">8</text>
<text x="68.8" y="166.6">5</text>
<text x="68.8" y="164.1">7</text>
<text x="58" y="171.7">2</text>
<text x="58" y="169.2">4</text>
<text x="68.8" y="171.7">1</text>
<text x="68.8" y="169.2">3</text>
</g>
</svg>
